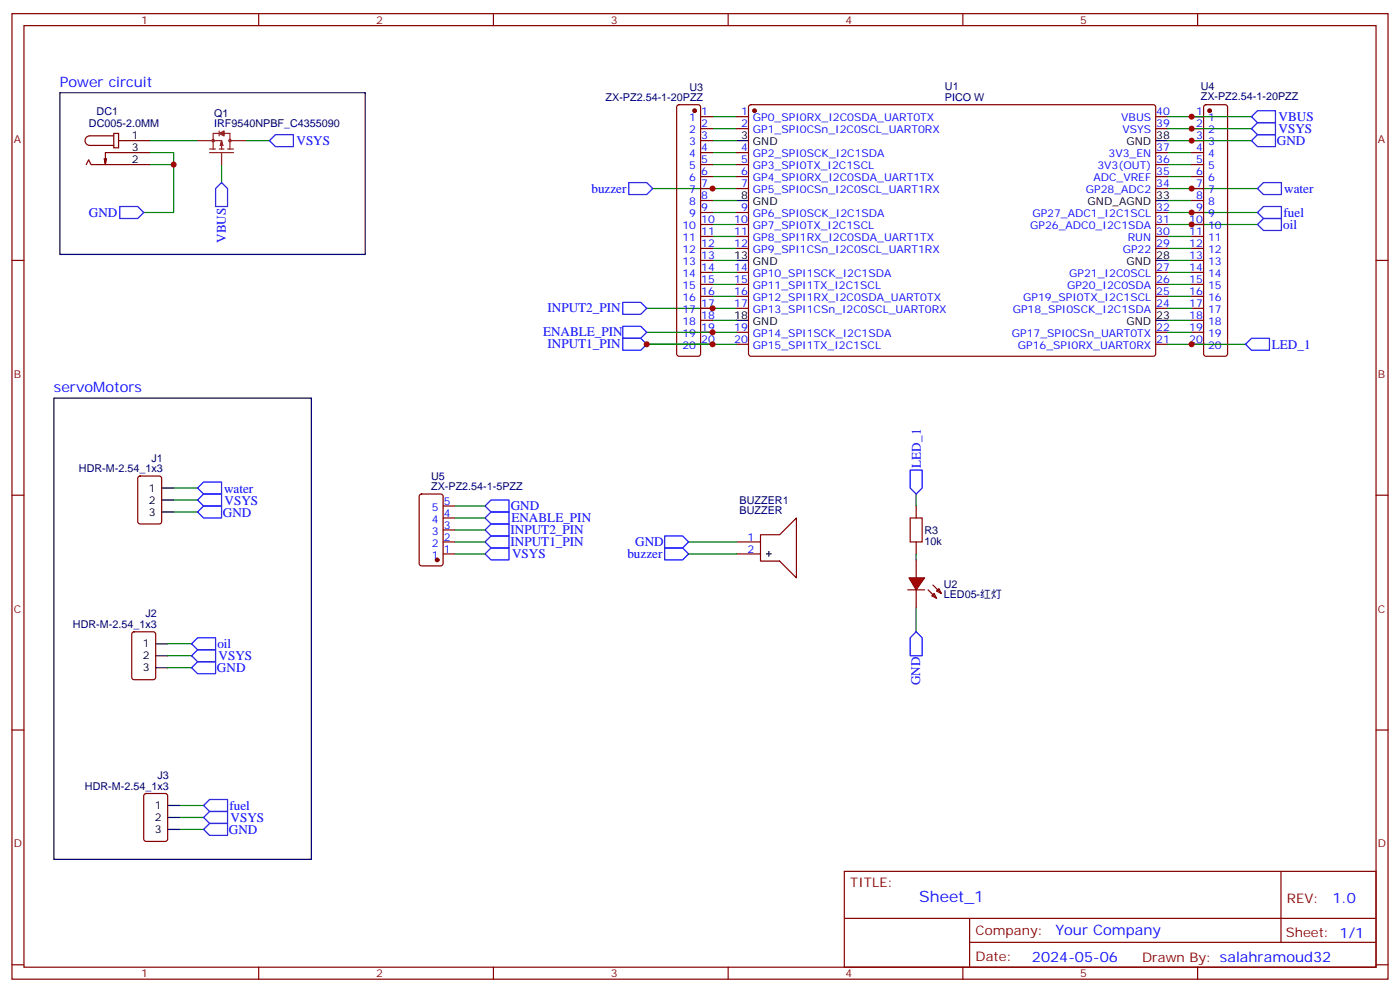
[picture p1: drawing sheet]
<svg xmlns="http://www.w3.org/2000/svg" width="412mm" height="292mm" viewBox="0 0 412 292" stroke-linecap="round" stroke-linejoin="round" font-family="sans-serif">
<g fill="none" stroke="#870000" stroke-width=".35">
<path d="M3.5 4h405.4v284.4h-405.4zM7.1 7.5h398.2v277.3h-398.2zM76.2 4v3.5M145.3 4v3.5M214.5 4v3.5M283.6 4v3.5M352.8 4v3.5M199.6 31l.4-.2h5.7l.5 .2 .2 .5v72.7l-.3 .5-.4 .2h-5.7l-.5-.2-.2-.5v-72.7zM206.4 34.4h3.5M206.4 37.9h3.5M217 34.4h3.5M217 37.9h3.5"/>
<path d="M220.7 31l.5-.2 118.8 .1 .4 .6v73l-.7 .4h-118.8l-.4-.7v-72.7zM340.4 34.4h3.6M340.4 37.9h3.6M351 34.4h3.5M351 37.9h3.5M354.8 31l.4-.2h5.7l.5 .2 .2 .5v72.7l-.2 .5-.5 .2h-5.7l-.5-.2-.2-.5v-72.7zM206.4 41.4h3.5M206.4 44.9h3.5M206.4 48.5h3.5M206.4 52h3.5M206.4 55.5h3.5M206.4 59.1h3.5"/>
<path d="M217 44.9h3.5M217 48.5h3.5M217 52h3.5M217 55.5h3.5M340.4 44.9h3.6M340.4 48.5h3.6M340.4 52h3.6M340.4 55.5h3.6M351 41.4h3.5M351 44.9h3.5M351 48.5h3.5M351 52h3.5"/>
<path d="M351 55.5h3.5M351 59.1h3.5M3.5 76.7h3.6M206.4 76.7h3.5M206.4 62.6h3.5M206.4 66.1h3.5M206.4 69.6h3.5M206.4 73.2h3.5M217 62.6h3.5M217 66.1h3.5M217 69.6h3.5M217 73.2h3.5"/>
<path d="M340.4 62.6h3.6M340.4 66.1h3.6M340.4 69.6h3.6M340.4 73.2h3.6M351 76.7h3.5M351 62.6h3.5M351 66.1h3.5M351 69.6h3.5M351 73.2h3.5M405.3 76.7h3.6M206.4 80.2h3.5M206.4 83.7h3.5"/>
<path d="M206.4 87.3h3.5M206.4 90.8h3.5M206.4 94.3h3.5M206.4 97.9h3.5M217 80.2h3.5M217 83.7h3.5M217 87.3h3.5M217 90.8h3.5M217 97.9h3.5M340.4 80.2h3.6M340.4 83.7h3.6M340.4 87.3h3.6"/>
<path d="M340.4 90.8h3.6M340.4 97.9h3.6M351 80.2h3.5M351 83.7h3.5M351 87.3h3.5M351 90.8h3.5M351 94.3h3.5M351 97.9h3.5M206.4 101.4h3.5M217 101.4h3.5M340.4 101.4h3.6M351 101.4h3.5"/>
<path d="M3.5 145.8h3.6M269.9 149v3.5M269.9 159.6v3.5M405.3 145.8h3.6M269.9 164.9v5.3M269.9 173.7v5.3M273.4 173.7l2.5 2.5M274.8 172.3l2.5 2.5M275.2 174.8l.7 1.4-1.4-.7zM276.6 173.4l.7 1.4-1.4-.7zM3.5 215h3.6M405.3 215h3.6"/>
<path d="M248.7 256.6h156.6v28.2h-156.6zM377.3 256.6v20.9M248.7 270.5h156.5M285.6 277.5h119.6M285.6 270.5v14.1M3.5 284.1h3.6M76.2 284.8v3.6M145.3 284.8v3.6M214.5 284.8v3.6M283.6 284.8v3.6M352.8 284.8v3.6M405.3 284.1h3.6"/>
</g>
<g fill="none" stroke="#008700" stroke-width=".35">
<path d="M209.9 37.9h7.1M209.9 34.4h7.1M344 37.9h24.7M344 34.4h24.7M192.3 55.5h24.7M209.9 59.1h7.1M209.9 52h7.1M209.9 48.5h7.1M209.9 44.9h7.1M209.9 41.4h7.1M344 55.5h26.4M344 41.4h24.7"/>
<path d="M344 59.1h7M344 52h7M344 48.5h7M344 44.9h7M209.9 76.7h7.1M209.9 73.2h7.1M209.9 69.6h7.1M209.9 66.1h7.1M209.9 62.6h7.1M344 66.1h26.4M344 62.6h26.4M344 76.7h7"/>
<path d="M344 73.2h7M344 69.6h7M190.5 90.8h26.5M190.5 97.9h26.5M209.9 94.3h7.1M209.9 87.3h7.1M209.9 83.7h7.1M209.9 80.2h7.1M344 94.3h7M344 87.3h7M344 83.7h7M344 80.2h7"/>
<path d="M344 97.9h7M344 101.4h22.9M269.9 145.5v3.5M269.9 163.1v1.8M269.9 179v7.1"/>
</g>
<g fill="#870000" stroke="#870000" stroke-width=".35">
<circle cx="204.6" cy="32.6" r=".53"/>
<circle cx="356.3" cy="32.6" r=".53"/>
<circle cx="222.2" cy="32.6" r=".53"/>
</g>
<path d="M217 41.4h3.5M217 59.1h3.5M340.4 41.4h3.6M340.4 59.1h3.6M217 76.7h3.5M340.4 76.7h3.6M217 94.3h3.5M340.4 94.3h3.6" fill="none" stroke="#000" stroke-width=".35"/>
<path d="M268.1 152.5h3.5v7.1h-3.5z" fill="none" stroke="#a10000" stroke-width=".35"/>
<path d="M268.1 138.4h3.5v5.3l-1.7 1.8-1.8-1.8zM269.9 186.1l1.7 1.7v5.3h-3.5v-5.3z" fill="none" stroke="#00f" stroke-width=".35"/>
<path d="M267.8 170.2h4.5l-2.4 3.5z" fill="#f00" stroke="#870000" stroke-width=".35"/>
<g fill="none" stroke="#870000" stroke-width=".35">
<path d="M33.5 39.3h1.4v4.2h-1.4zM25.4 48.5l.7-1.4 .7 1.4h17.3M31.4 46.7l-.4 1.8M33.5 40h-7a1.41 1.41 0 0 0-1.5 1.4 1.41 1.41 0 0 0 1.5 1.4h7M34.9 41.4h9.2M44.1 44.9h-13.1v3.6l-.3-1.8M40.8 140.4l.5-.2h5.6l.7 .4v13l-.4 .6-5.9 .1-.7-.5v-12.9zM123.7 145.7l.5-.2h5.6l.7 .4v20l-.4 .7-5.9 .1-.7-.5v-20zM130.5 159.6h3.6M130.5 156.1h3.6M130.5 152.5h3.6M130.5 149h3.6"/>
<path d="M217 159.6h7M224 157.5h5.7l4.9-5v17.7l-4.9-5h-5.7zM130.5 163.1h3.6M217 163.1h7M267.4 173.7h4.9M39 186.3l.5-.2h5.7l.6 .4 .1 13-.5 .6-5.9 .1-.6-.5-.1-12.9zM42.6 233.9l.4-.2h5.7l.6 .4 .1 13-.5 .6-5.9 .1-.6-.5-.1-12.9z"/>
</g>
<g fill="none" stroke="#00f" stroke-width=".35">
<path d="M370.4 36.1h5.3v3.6h-5.3l-1.7-1.8zM370.4 32.6h5.3v3.5h-5.3l-1.7-1.7zM65.3 53.8l1.7 1.7v5.3h-3.5v-5.3zM79.4 41.4l1.7-1.7h5.3v3.5h-5.3zM185.2 53.8h5.3l1.8 1.7-1.8 1.8h-5.3zM368.7 41.4l1.7-1.7h5.3v3.5h-5.3zM370.4 55.5l1.8-1.7h5.3v3.5h-5.3zM35.3 60.8h5.3l1.7 1.8-1.7 1.7h-5.3zM370.4 66.1l1.8-1.8h5.3v3.6h-5.3zM370.4 62.6l1.8-1.8h5.3v3.5h-5.3zM183.4 96.1h5.3l1.8 1.8-1.8 1.7h-5.3zM183.4 99.6h5.3l1.8 1.8-1.8 1.8h-5.3z"/>
<path d="M183.4 89h5.3l1.8 1.8-1.8 1.8h-5.3zM366.9 101.4l1.8-1.8h5.2v3.6h-5.2zM58.2 147.2l1.8-1.7h5.3v3.5h-5.3zM58.2 143.7l1.8-1.7h5.3v3.5h-5.3zM58.2 150.8l1.8-1.8h5.3v3.5h-5.3zM142.9 159.6l1.7-1.8h5.3v3.6h-5.3zM142.9 156.1l1.7-1.8h5.3v3.5h-5.3zM142.9 149l1.7-1.8h5.3v3.6h-5.3zM144.6 150.8h5.3v3.5h-5.3l-1.7-1.8zM195.8 157.8h5.3l1.7 1.8-1.7 1.8h-5.3zM142.9 163.1l1.7-1.7h5.3v3.5h-5.3zM195.8 161.4h5.3l1.7 1.7-1.7 1.8h-5.3z"/>
<path d="M56.4 193.1l1.8-1.8h5.3v3.6h-5.3zM56.4 189.6l1.8-1.8h5.3v3.5h-5.3zM56.4 196.6l1.8-1.7h5.3v3.5h-5.3zM60 237.2l1.7-1.8h5.3v3.6h-5.3zM60 240.7l1.7-1.7h5.3v3.5h-5.3zM60 244.3l1.7-1.8h5.3v3.5h-5.3z"/>
</g>
<g fill="none" stroke="#008700" stroke-width=".35">
<path d="M44.1 44.9h7.1v3.6M44.1 48.5h7.1v14.1h-8.9M44.1 41.4h14.1M65.3 48.5v5.3M72.3 41.4h7.1M344 90.8h7M190.5 101.4h26.5M51.2 147.2h7M51.2 143.7h7M51.2 150.8h7M134.1 159.6h8.8M134.1 156.1h8.8"/>
<path d="M134.1 152.5h8.8M134.1 149h8.8M202.8 159.6h14.2M134.1 163.1h8.8M202.8 163.1h14.2M49.4 193.1h7M49.4 189.6h7M49.4 196.6h7M52.9 237.2h7.1M52.9 240.7h7.1M52.9 244.3h7.1"/>
</g>
<g fill="none" stroke="#8c2424" stroke-width=".35">
<path d="M64.6 39.3l1.4-.7v1.4zM64.6 38.6v1.4M65.3 39.3l.7 .4M65.3 39.3l.3 .4M65.6 38.9l-.3 .4M66 38.9l-.7 .4M58.2 41.4h7.1M61.7 43.9h1.8M61.7 44.9h7.1M62.8 43.9v-4.6h4.9v4.6M64.6 43.9h1.4M64.9 42.8h.7"/>
<path d="M65.3 41.8v2.1M65.3 44.9v3.6M65.3 41.4l.3 1.4M65.3 41.4l-.4 1.4M65.3 41.8l-.4 1M65.3 41.8l.3 1M65.3 42.1l.3 .7M67 43.9h1.8M67.7 41.4h4.6"/>
<circle cx="62.8" cy="41.4" r=".35"/>
<circle cx="67.7" cy="41.4" r=".35"/>
</g>
<g fill="none" stroke="#000" stroke-width=".35">
<path d="M17.6 27.3h90v47.6h-90zM15.9 117.3h75.8v135.8h-75.8zM47.6 150.8h3.6M47.6 143.7h3.6M47.6 147.2h3.6M225.8 163.1h1.4M226.5 162.4v1.4M45.9 196.6h3.5M45.9 189.6h3.5M45.9 193.1h3.5M49.4 237.2h3.5M49.4 244.3h3.5"/>
<path d="M49.4 240.7h3.5"/>
</g>
<circle cx="128.8" cy="164.9" r=".53" fill="#870000" stroke="#870000" stroke-width=".35"/>
<g fill="#c00">
<circle cx="351" cy="101.4" r=".88"/>
<circle cx="351" cy="34.4" r=".88"/>
<circle cx="351" cy="37.9" r=".88"/>
<circle cx="351" cy="41.4" r=".88"/>
<circle cx="51.2" cy="48.5" r=".88"/>
<circle cx="351" cy="66.1" r=".88"/>
<circle cx="351" cy="62.6" r=".88"/>
<circle cx="351" cy="55.5" r=".88"/>
<circle cx="209.9" cy="55.5" r=".88"/>
<circle cx="209.9" cy="101.4" r=".88"/>
<circle cx="190.5" cy="101.4" r=".88"/>
<circle cx="209.9" cy="97.9" r=".88"/>
<circle cx="209.9" cy="90.8" r=".88"/>
</g>
<text font-size="4.6" fill="#00f" x="270.8" y="265.6">Sheet_1</text>
<g font-size="4.2" fill="#00f">
<text x="17.6" y="25.5">Power circuit</text>
<text x="15.9" y="115.5">servoMotors</text>
<text x="392.5" y="265.9">1.0</text>
<text x="310.9" y="275.4">Your Company</text>
<text x="304" y="283.2">2024-05-06</text>
</g>
<g font-size="3.9" fill="#00f">
<text x="376.6" y="35.7">VBUS</text>
<text x="376.6" y="39.2">VSYS</text>
<text x="87.3" y="42.8">VSYS</text>
<text x="376.1" y="42.8">GND</text>
<text x="174.2" y="56.8">buzzer</text>
<text x="378.3" y="56.8">water</text>
<text x="26.2" y="63.8">GND</text>
<text x="378.1" y="63.9">fuel</text>
<text x="66.5" y="71.6" transform="rotate(-90 66.5 71.6)">VBUS</text>
<text x="378" y="67.5">oil</text>
<text x="161.3" y="92">INPUT2_PIN</text>
<text x="160" y="99.1">ENABLE_PIN</text>
<text x="161.3" y="102.6">INPUT1_PIN</text>
<text x="374.7" y="102.7">LED_1</text>
<text x="271.2" y="137.7" transform="rotate(-90 271.2 137.7)">LED_1</text>
<text x="66" y="145.1">water</text>
<text x="66.2" y="148.6">VSYS</text>
<text x="65.7" y="152.2">GND</text>
<text x="150.4" y="150.3">GND</text>
<text x="150.7" y="153.7">ENABLE_PIN</text>
<text x="150.4" y="160.8">INPUT1_PIN</text>
<text x="150.4" y="157.3">INPUT2_PIN</text>
<text x="187.1" y="160.7">GND</text>
<text x="150.8" y="164.5">VSYS</text>
<text x="184.8" y="164.4">buzzer</text>
<text x="64" y="190.9">oil</text>
<text x="64.4" y="194.5">VSYS</text>
<text x="63.9" y="198">GND</text>
<text x="271" y="201.8" transform="rotate(-90 271 201.8)">GND</text>
<text x="67.6" y="238.6">fuel</text>
<text x="67.4" y="245.7">GND</text>
<text x="67.9" y="242.1">VSYS</text>
</g>
<g font-size="3.9" fill="#800">
<text x="250.5" y="261.2">TITLE:</text>
<text x="379.1" y="265.9">REV:</text>
<text x="287.4" y="275.4">Company:</text>
<text x="378.7" y="276">Sheet: 1/1</text>
<text x="287.4" y="283.1">Date:</text>
<text x="336.4" y="283.2">Drawn By: salahramoud32</text>
</g>
<g font-size="3.2" fill="#800">
<text x="41.6" y="7">1</text>
<text x="110.8" y="7">2</text>
<text x="179.9" y="7">3</text>
<text x="249.1" y="7">4</text>
<text x="318.2" y="7">5</text>
<text x="4.1" y="42.1">A</text>
<text x="405.9" y="42.1">A</text>
<text x="4.1" y="111.3">B</text>
<text x="405.9" y="111.3">B</text>
<text x="4.1" y="180.4">C</text>
<text x="405.9" y="180.4">C</text>
<text x="4.1" y="249.6">D</text>
<text x="405.9" y="249.6">D</text>
<text x="41.6" y="287.8">1</text>
<text x="110.8" y="287.8">2</text>
<text x="179.9" y="287.8">3</text>
<text x="249.1" y="287.8">4</text>
<text x="318.2" y="287.8">5</text>
</g>
<g font-size="3.2" fill="#000080">
<text x="178.4" y="29.8">ZX-PZ2.54-1-20PZZ</text>
<text x="203.1" y="26.7">U3</text>
<text x="278.4" y="29.8">PICO W</text>
<text x="278.4" y="26.6">U1</text>
<text x="353.7" y="29.6">ZX-PZ2.54-1-20PZZ</text>
<text x="353.7" y="26.5">U4</text>
<text x="28.5" y="33.7">DC1</text>
<text x="63.1" y="34.5">Q1</text>
<text x="26.2" y="37.3">DC005-2.0MM</text>
<text x="63.1" y="37.5">IRF9540NPBF_C4355090</text>
<text x="44.6" y="136">J1</text>
<text x="23.3" y="139.1">HDR-M-2.54_1x3</text>
<text x="127" y="141.2">U5</text>
<text x="127" y="144.4">ZX-PZ2.54-1-5PZZ</text>
<text x="217.9" y="148.4">BUZZER1</text>
<text x="217.9" y="151.5">BUZZER</text>
<text x="272.3" y="160.4">10k</text>
<text x="272.3" y="157.3">R3</text>
<text x="278" y="173.2">U2</text>
<text x="278" y="176.2">LED05-红灯</text>
<text x="21.5" y="185">HDR-M-2.54_1x3</text>
<text x="42.8" y="181.8">J2</text>
<text x="25" y="232.6">HDR-M-2.54_1x3</text>
<text x="46.4" y="229.4">J3</text>
</g>
<g font-size="3.2" fill="#00f">
<text x="203.1" y="35.8">1</text>
<text x="206.6" y="34">1</text>
<text x="218.3" y="34">1</text>
<text x="221.8" y="35.8">GP0_SPI0RX_I2C0SDA_UART0TX</text>
<text x="330.3" y="35.8">VBUS</text>
<text x="340.6" y="34">40</text>
<text x="352.3" y="34">1</text>
<text x="355.8" y="35.8">1</text>
<text x="203.1" y="39.3">2</text>
<text x="206.6" y="37.5">2</text>
<text x="206.6" y="41.1">3</text>
<text x="218.3" y="37.5">2</text>
<text x="221.8" y="39.3">GP1_SPI0CSn_I2C0SCL_UART0RX</text>
<text x="330.7" y="39.3">VSYS</text>
<text x="340.6" y="37.5">39</text>
<text x="352.3" y="37.5">2</text>
<text x="352.3" y="41.1">3</text>
<text x="355.8" y="39.3">2</text>
<text x="203.1" y="42.8">3</text>
<text x="203.1" y="46.4">4</text>
<text x="206.6" y="44.6">4</text>
<text x="218.3" y="44.6">4</text>
<text x="221.8" y="46.4">GP2_SPI0SCK_I2C1SDA</text>
<text x="326.5" y="46.4">3V3_EN</text>
<text x="340.6" y="44.6">37</text>
<text x="352.3" y="44.6">4</text>
<text x="355.8" y="42.8">3</text>
<text x="355.8" y="46.4">4</text>
<text x="203.1" y="49.9">5</text>
<text x="203.1" y="53.4">6</text>
<text x="206.6" y="48.1">5</text>
<text x="206.6" y="51.6">6</text>
<text x="218.3" y="48.1">5</text>
<text x="218.3" y="51.6">6</text>
<text x="221.8" y="49.9">GP3_SPI0TX_I2C1SCL</text>
<text x="221.8" y="53.4">GP4_SPI0RX_I2C0SDA_UART1TX</text>
<text x="322.1" y="53.4">ADC_VREF</text>
<text x="323.3" y="49.9">3V3(OUT)</text>
<text x="340.6" y="51.6">35</text>
<text x="340.6" y="48.1">36</text>
<text x="352.3" y="48.1">5</text>
<text x="352.3" y="51.6">6</text>
<text x="355.8" y="49.9">5</text>
<text x="355.8" y="53.4">6</text>
<text x="203.1" y="56.9">7</text>
<text x="206.6" y="55.2">7</text>
<text x="206.6" y="58.7">8</text>
<text x="218.3" y="55.2">7</text>
<text x="221.8" y="56.9">GP5_SPI0CSn_I2C0SCL_UART1RX</text>
<text x="319.9" y="56.9">GP28_ADC2</text>
<text x="340.6" y="55.2">34</text>
<text x="352.3" y="55.2">7</text>
<text x="352.3" y="58.7">8</text>
<text x="355.8" y="56.9">7</text>
<text x="203.1" y="60.5">8</text>
<text x="203.1" y="64">9</text>
<text x="206.6" y="62.2">9</text>
<text x="206.6" y="65.8">10</text>
<text x="216.3" y="65.8">10</text>
<text x="218.3" y="62.2">9</text>
<text x="221.8" y="64">GP6_SPI0SCK_I2C1SDA</text>
<text x="304.1" y="64">GP27_ADC1_I2C1SCL</text>
<text x="340.6" y="65.8">31</text>
<text x="340.6" y="62.2">32</text>
<text x="350.3" y="65.8">10</text>
<text x="352.3" y="62.2">9</text>
<text x="355.8" y="60.5">8</text>
<text x="355.8" y="64">9</text>
<text x="201" y="67.5">10</text>
<text x="201" y="71">11</text>
<text x="206.6" y="69.3">11</text>
<text x="216.3" y="69.3">11</text>
<text x="221.8" y="67.5">GP7_SPI0TX_I2C1SCL</text>
<text x="221.8" y="71">GP8_SPI1RX_I2C0SDA_UART1TX</text>
<text x="303.5" y="67.5">GP26_ADC0_I2C1SDA</text>
<text x="332.2" y="71">RUN</text>
<text x="340.6" y="69.3">30</text>
<text x="350.3" y="69.3">11</text>
<text x="355.8" y="67.5">10</text>
<text x="355.8" y="71">11</text>
<text x="201" y="74.6">12</text>
<text x="206.6" y="72.8">12</text>
<text x="206.6" y="76.3">13</text>
<text x="216.3" y="72.8">12</text>
<text x="221.8" y="74.6">GP9_SPI1CSn_I2C0SCL_UART1RX</text>
<text x="330.7" y="74.6">GP22</text>
<text x="340.6" y="72.8">29</text>
<text x="350.3" y="72.8">12</text>
<text x="350.3" y="76.3">13</text>
<text x="355.8" y="74.6">12</text>
<text x="201" y="78.1">13</text>
<text x="201" y="81.6">14</text>
<text x="206.6" y="79.9">14</text>
<text x="206.6" y="83.4">15</text>
<text x="216.3" y="79.9">14</text>
<text x="216.3" y="83.4">15</text>
<text x="221.8" y="81.6">GP10_SPI1SCK_I2C1SDA</text>
<text x="315" y="81.6">GP21_I2C0SCL</text>
<text x="340.6" y="83.4">26</text>
<text x="340.6" y="79.9">27</text>
<text x="350.3" y="79.9">14</text>
<text x="350.3" y="83.4">15</text>
<text x="355.8" y="78.1">13</text>
<text x="355.8" y="81.6">14</text>
<text x="201" y="85.2">15</text>
<text x="201" y="88.7">16</text>
<text x="206.6" y="86.9">16</text>
<text x="216.3" y="86.9">16</text>
<text x="221.8" y="85.2">GP11_SPI1TX_I2C1SCL</text>
<text x="221.8" y="88.7">GP12_SPI1RX_I2C0SDA_UART0TX</text>
<text x="301.4" y="88.7">GP19_SPI0TX_I2C1SCL</text>
<text x="314.3" y="85.2">GP20_I2C0SDA</text>
<text x="340.6" y="86.9">25</text>
<text x="350.3" y="86.9">16</text>
<text x="355.8" y="85.2">15</text>
<text x="355.8" y="88.7">16</text>
<text x="201" y="92.2">17</text>
<text x="201" y="95.7">18</text>
<text x="206.6" y="90.5">17</text>
<text x="206.6" y="94">18</text>
<text x="216.3" y="90.5">17</text>
<text x="221.8" y="92.2">GP13_SPI1CSn_I2C0SCL_UART0RX</text>
<text x="298.3" y="92.2">GP18_SPI0SCK_I2C1SDA</text>
<text x="340.6" y="90.5">24</text>
<text x="350.3" y="90.5">17</text>
<text x="350.3" y="94">18</text>
<text x="355.8" y="92.2">17</text>
<text x="355.8" y="95.7">18</text>
<text x="201" y="99.3">19</text>
<text x="206.6" y="97.5">19</text>
<text x="206.6" y="101">20</text>
<text x="216.3" y="97.5">19</text>
<text x="216.3" y="101">20</text>
<text x="221.8" y="99.3">GP14_SPI1SCK_I2C1SDA</text>
<text x="298.1" y="99.3">GP17_SPI0CSn_UART0TX</text>
<text x="340.6" y="101">21</text>
<text x="340.6" y="97.5">22</text>
<text x="350.3" y="97.5">19</text>
<text x="350.3" y="101">20</text>
<text x="355.8" y="99.3">19</text>
<text x="201" y="102.8">20</text>
<text x="221.8" y="102.8">GP15_SPI1TX_I2C1SCL</text>
<text x="299.8" y="102.8">GP16_SPI0RX_UART0RX</text>
<text x="355.8" y="102.8">20</text>
<text x="130.7" y="148.7">5</text>
<text x="127.2" y="154">4</text>
<text x="127.2" y="150.4">5</text>
<text x="130.7" y="155.7">3</text>
<text x="130.7" y="152.2">4</text>
<text x="127.2" y="161">2</text>
<text x="127.2" y="157.5">3</text>
<text x="130.7" y="159.2">2</text>
<text x="220.2" y="159.2">1</text>
<text x="127.2" y="164.5">1</text>
<text x="130.7" y="162.8">1</text>
<text x="220.2" y="162.8">2</text>
</g>
<g font-size="3.2">
<text x="38.8" y="41.1">1</text>
<text x="218.3" y="41.1">3</text>
<text x="340.6" y="41.1">38</text>
<text x="38.8" y="44.6">3</text>
<text x="221.8" y="42.8">GND</text>
<text x="331.8" y="42.8">GND</text>
<text x="38.8" y="48.1">2</text>
<text x="218.3" y="58.7">8</text>
<text x="340.6" y="58.7">33</text>
<text x="221.8" y="60.5">GND</text>
<text x="320.4" y="60.5">GND_AGND</text>
<text x="216.3" y="76.3">13</text>
<text x="340.6" y="76.3">28</text>
<text x="221.8" y="78.1">GND</text>
<text x="331.8" y="78.1">GND</text>
<text x="216.3" y="94">18</text>
<text x="221.8" y="95.7">GND</text>
<text x="331.8" y="95.7">GND</text>
<text x="340.6" y="94">23</text>
<text x="43.8" y="144.8">1</text>
<text x="43.8" y="148.3">2</text>
<text x="43.8" y="151.8">3</text>
<text x="42.1" y="190.6">1</text>
<text x="42.1" y="197.7">3</text>
<text x="42.1" y="194.2">2</text>
<text x="45.6" y="238.3">1</text>
<text x="45.6" y="245.3">3</text>
<text x="45.6" y="241.8">2</text>
</g>
</svg>
